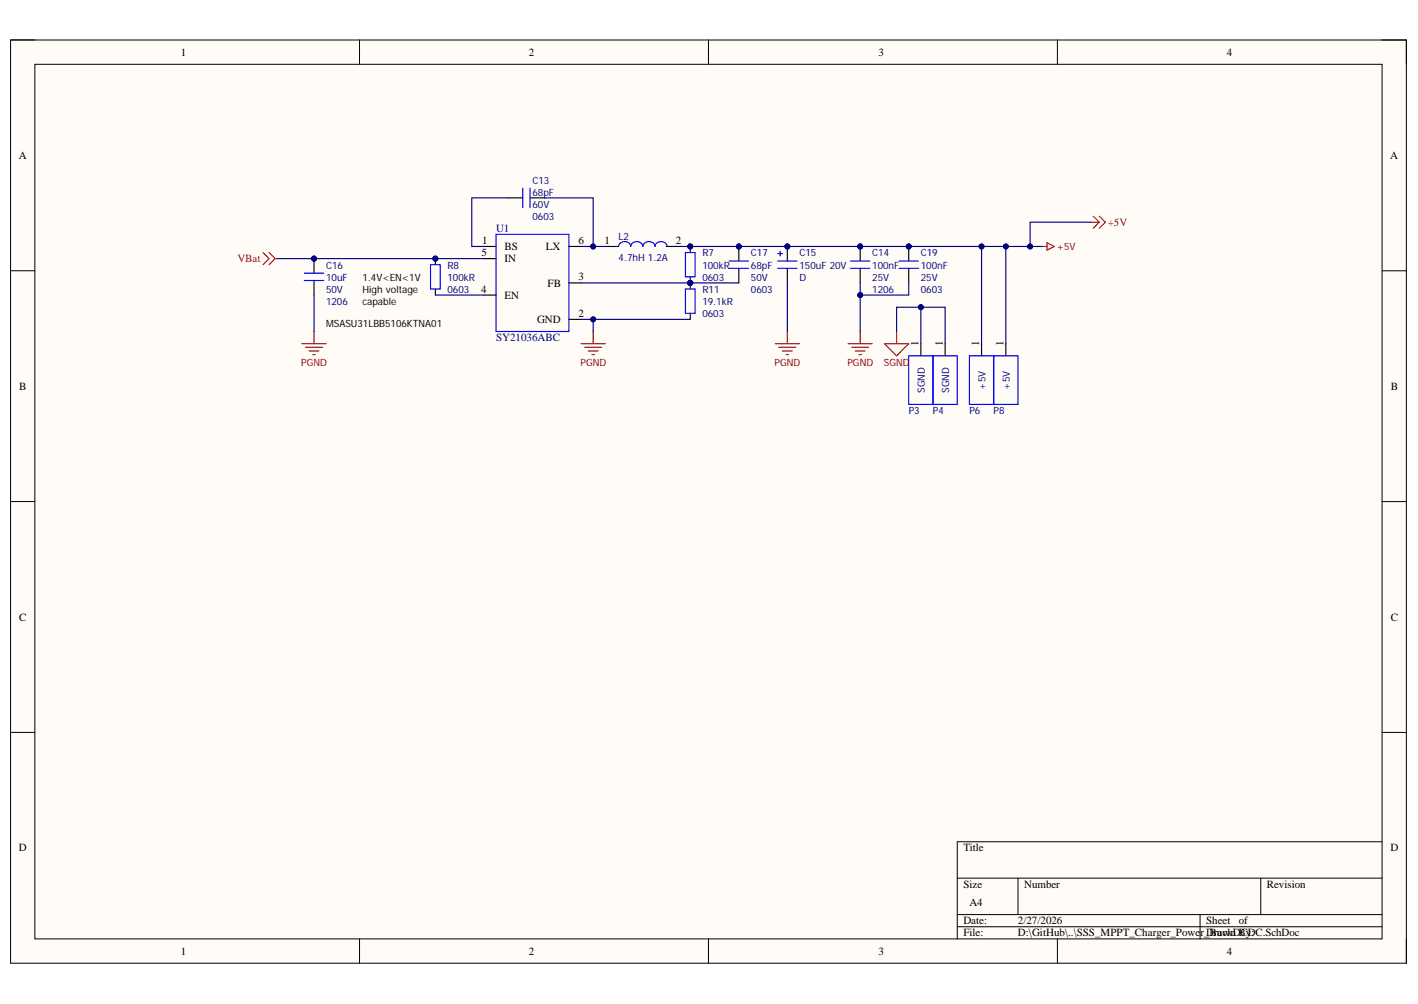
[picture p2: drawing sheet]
<svg xmlns="http://www.w3.org/2000/svg" width="420mm" height="297mm" viewBox="0 0 420 297" stroke-linecap="round" stroke-linejoin="round" font-family="sans-serif">
<path d="M3.1 11.8h413.3v273.2h-413.3z" fill-rule="evenodd" fill="#fffcf8"/>
<path d="M3.1 11.8h413.3v273.2h-413.3z" fill="none" stroke="#000" stroke-width=".3"/>
<path d="M10.3 19h398.9v258.8h-398.9z" fill-rule="evenodd" fill="#fffcf8"/>
<g fill="none" stroke="#000" stroke-width=".3">
<path d="M3.1 11.8h7.2M10.3 19h398.9v258.8h-398.9zM106.4 11.8v7.2M209.7 11.8v7.2M313 11.8v7.2M409.2 11.8h7.2v7.2M3.1 80.1h7.2M409.2 80.1h7.2M3.1 148.4h7.2M409.2 148.4h7.2M3.1 216.7h7.2M409.2 216.7h7.2"/>
<path d="M283.4 259.8h125.8M301.4 259.8v10.8M373.3 259.8v10.8M409.2 249h-125.8v28.8M106.4 277.8v7.2M209.7 277.8v7.2M283.4 270.6h125.8M283.4 274.2h125.8M313 277.8v7.2M355.3 270.6v7.2M416.4 277.8v7.2"/>
</g>
<circle cx="204.4" cy="83.7" r=".72" fill="#000080"/>
<circle cx="204.4" cy="83.7" r=".72" fill="none" stroke="#000080" stroke-width=".3"/>
<circle cx="204.4" cy="72.9" r=".72" fill="#000080"/>
<circle cx="204.4" cy="72.9" r=".72" fill="none" stroke="#000080" stroke-width=".3"/>
<path d="M204.4 81.9v1.8" fill="none" stroke="#000" stroke-width=".34"/>
<circle cx="204.4" cy="83.7" r=".72" fill="#000080"/>
<circle cx="204.4" cy="83.7" r=".72" fill="none" stroke="#000080" stroke-width=".3"/>
<path d="M204.4 72.9v1.8" fill="none" stroke="#000" stroke-width=".34"/>
<circle cx="204.4" cy="72.9" r=".72" fill="#000080"/>
<circle cx="204.4" cy="72.9" r=".72" fill="none" stroke="#000080" stroke-width=".3"/>
<path d="M146.9 69.3h21.5v28.8h-21.5zM202.9 74.7h2.9v7.2h-2.9z" fill="none" stroke="#00f" stroke-width=".34"/>
<path d="M143.3 72.9h3.6M143.3 76.5h3.6M168.4 72.9h3.6M143.3 87.3h3.6M168.4 94.5h3.6M168.4 83.7h3.6" fill="none" stroke="#000" stroke-width=".34"/>
<circle cx="204.4" cy="83.7" r=".72" fill="#000080"/>
<circle cx="204.4" cy="83.7" r=".72" fill="none" stroke="#000080" stroke-width=".3"/>
<path d="M204.4 83.7v1.8M204.4 92.7v1.8" fill="none" stroke="#000" stroke-width=".34"/>
<circle cx="204.4" cy="83.7" r=".72" fill="#000080"/>
<circle cx="204.4" cy="83.7" r=".72" fill="none" stroke="#000080" stroke-width=".3"/>
<path d="M154.8 55.7v5.7M156.9 55.7v5.7M202.9 85.5h2.9v7.2h-2.9z" fill="none" stroke="#00f" stroke-width=".34"/>
<path d="M308.6 72.9h1.4M310 71.8l2.1 1.1-2.1 1.1zM175.6 98.1v3.6M172 101.7h7.2M173.1 102.8h5M174.2 103.8h2.8M175.3 104.9h.7" fill="none" stroke="#800000" stroke-width=".34"/>
<path d="M159.4 60.3h.1" fill="none" stroke="#fff" stroke-width=".3"/>
<path d="M150.5 58.5h4.3M156.9 58.5h4.3" fill="none" stroke="#000" stroke-width=".34"/>
<circle cx="128.9" cy="76.5" r=".72" fill="#000080"/>
<circle cx="128.9" cy="76.5" r=".72" fill="none" stroke="#000080" stroke-width=".3"/>
<path d="M128.9 76.5v1.8M128.9 85.5v1.8" fill="none" stroke="#000" stroke-width=".34"/>
<circle cx="128.9" cy="76.5" r=".72" fill="#000080"/>
<circle cx="128.9" cy="76.5" r=".72" fill="none" stroke="#000080" stroke-width=".3"/>
<path d="M127.5 78.3h2.8v7.2h-2.8zM183.1 72.9a1.84 1.84 0 0 1 1.8-1.4 1.84 1.84 0 0 1 1.8 1.4 1.84 1.84 0 0 1 1.8-1.4 1.84 1.84 0 0 1 1.8 1.4 1.84 1.84 0 0 1 1.8-1.4 1.84 1.84 0 0 1 1.8 1.4 1.84 1.84 0 0 1 1.8-1.4 1.84 1.84 0 0 1 1.8 1.4" fill="none" stroke="#00f" stroke-width=".34"/>
<path d="M77.9 74.7l1.8 1.8-1.8 1.8M79.7 74.7l1.8 1.8M81.5 76.5l-1.8 1.8M81.5 76.5h.7" fill="none" stroke="#f00" stroke-width=".34"/>
<path d="M179.5 72.9h3.6M197.2 72.9h3.6" fill="none" stroke="#000" stroke-width=".34"/>
<path d="M93 98.1v3.6M89.4 101.7h7.2M90.4 102.8h5.1M91.5 103.8h2.9M92.6 104.9h.7" fill="none" stroke="#800000" stroke-width=".34"/>
<circle cx="233.1" cy="72.9" r=".72" fill="#000080"/>
<circle cx="233.1" cy="72.9" r=".72" fill="none" stroke="#000080" stroke-width=".3"/>
<path d="M230.3 75h1.4M231 74.3v1.5" fill="none" stroke="#00f" stroke-width=".34"/>
<path d="M233.1 72.9v4.3" fill="none" stroke="#000" stroke-width=".34"/>
<circle cx="233.1" cy="72.9" r=".72" fill="#000080"/>
<circle cx="233.1" cy="72.9" r=".72" fill="none" stroke="#000080" stroke-width=".3"/>
<path d="M233.1 79.4v4.3" fill="none" stroke="#000" stroke-width=".34"/>
<path d="M230.2 77.2h5.8M230.2 79.4h5.8" fill="none" stroke="#00f" stroke-width=".34"/>
<path d="M233.1 98.1v3.6M254.7 98.1v3.6M229.5 101.7h7.2M230.6 102.8h5M231.7 103.8h2.8M232.7 104.9h.8M251.1 101.7h7.2M252.1 102.8h5.1M253.2 103.8h2.9M254.3 104.9h.7" fill="none" stroke="#800000" stroke-width=".34"/>
<circle cx="218.7" cy="72.9" r=".72" fill="#000080"/>
<circle cx="218.7" cy="72.9" r=".72" fill="none" stroke="#000080" stroke-width=".3"/>
<path d="M220.5 74.7h.1" fill="none" stroke="#fff" stroke-width=".3"/>
<path d="M218.7 72.9v4.3" fill="none" stroke="#000" stroke-width=".34"/>
<circle cx="218.7" cy="72.9" r=".72" fill="#000080"/>
<circle cx="218.7" cy="72.9" r=".72" fill="none" stroke="#000080" stroke-width=".3"/>
<path d="M218.7 79.4v4.3" fill="none" stroke="#000" stroke-width=".34"/>
<path d="M215.9 77.2h5.7M215.9 79.4h5.7" fill="none" stroke="#00f" stroke-width=".34"/>
<circle cx="93" cy="76.5" r=".72" fill="#000080"/>
<circle cx="93" cy="76.5" r=".72" fill="none" stroke="#000080" stroke-width=".3"/>
<path d="M94.8 78.3h.1" fill="none" stroke="#fff" stroke-width=".3"/>
<path d="M93 76.5v4.3" fill="none" stroke="#000" stroke-width=".34"/>
<circle cx="93" cy="76.5" r=".72" fill="#000080"/>
<circle cx="93" cy="76.5" r=".72" fill="none" stroke="#000080" stroke-width=".3"/>
<path d="M93 83v4.3" fill="none" stroke="#000" stroke-width=".34"/>
<path d="M90.1 80.8h5.7M90.1 83h5.7" fill="none" stroke="#00f" stroke-width=".34"/>
<circle cx="254.7" cy="72.9" r=".72" fill="#000080"/>
<circle cx="254.7" cy="72.9" r=".72" fill="none" stroke="#000080" stroke-width=".3"/>
<path d="M256.5 74.7h.1" fill="none" stroke="#fff" stroke-width=".3"/>
<path d="M254.7 72.9v4.3" fill="none" stroke="#000" stroke-width=".34"/>
<circle cx="254.7" cy="72.9" r=".72" fill="#000080"/>
<circle cx="254.7" cy="72.9" r=".72" fill="none" stroke="#000080" stroke-width=".3"/>
<path d="M254.7 79.4v4.3M272.6 101.7v3.6M279.8 101.7v3.6M290.6 101.7v3.6M297.8 101.7v3.6" fill="none" stroke="#000" stroke-width=".34"/>
<path d="M251.8 77.2h5.7M251.8 79.4h5.7M269 105.3h7.2v14.3h-7.2zM276.2 105.3h7.2v14.3h-7.2zM287 105.3h7.2v14.3h-7.2zM294.2 105.3h7.2v14.3h-7.2z" fill="none" stroke="#00f" stroke-width=".34"/>
<circle cx="269" cy="72.9" r=".72" fill="#000080"/>
<circle cx="269" cy="72.9" r=".72" fill="none" stroke="#000080" stroke-width=".3"/>
<path d="M270.8 74.7h.1" fill="none" stroke="#fff" stroke-width=".3"/>
<path d="M269 72.9v4.3" fill="none" stroke="#000" stroke-width=".34"/>
<circle cx="269" cy="72.9" r=".72" fill="#000080"/>
<circle cx="269" cy="72.9" r=".72" fill="none" stroke="#000080" stroke-width=".3"/>
<path d="M269 79.4v4.3" fill="none" stroke="#000" stroke-width=".34"/>
<path d="M266.2 77.2h5.7M266.2 79.4h5.7" fill="none" stroke="#00f" stroke-width=".34"/>
<path d="M322.9 65.7h2.5M323.7 63.9l1.7 1.8M325.4 65.7l-1.7 1.8M325.4 63.9l1.8 1.8-1.8 1.8" fill="none" stroke="#f00" stroke-width=".34"/>
<path d="M265.4 98.1v3.6M261.9 101.7h7.1l-3.6 3.6z" fill="none" stroke="#800000" stroke-width=".34"/>
<path d="M172 83.7h32.4" fill="none" stroke="#000080" stroke-width=".34"/>
<circle cx="204.4" cy="83.7" r=".72" fill="#000080"/>
<circle cx="204.4" cy="83.7" r=".72" fill="none" stroke="#000080" stroke-width=".3"/>
<path d="M172 94.5h3.6v3.6" fill="none" stroke="#000080" stroke-width=".34"/>
<circle cx="175.6" cy="94.5" r=".72" fill="#000080"/>
<circle cx="175.6" cy="94.5" r=".72" fill="none" stroke="#000080" stroke-width=".3"/>
<path d="M150.5 58.5h-10.8v14.4h3.6M161.2 58.5h14.4v14.4h-3.6" fill="none" stroke="#000080" stroke-width=".34"/>
<circle cx="175.6" cy="72.9" r=".72" fill="#000080"/>
<circle cx="175.6" cy="72.9" r=".72" fill="none" stroke="#000080" stroke-width=".3"/>
<path d="M82.2 76.5h61.1M128.9 87.3h14.4" fill="none" stroke="#000080" stroke-width=".34"/>
<circle cx="128.9" cy="76.5" r=".72" fill="#000080"/>
<circle cx="128.9" cy="76.5" r=".72" fill="none" stroke="#000080" stroke-width=".3"/>
<circle cx="93" cy="76.5" r=".72" fill="#000080"/>
<circle cx="93" cy="76.5" r=".72" fill="none" stroke="#000080" stroke-width=".3"/>
<path d="M175.6 72.9h3.9" fill="none" stroke="#000080" stroke-width=".34"/>
<circle cx="175.6" cy="72.9" r=".72" fill="#000080"/>
<circle cx="175.6" cy="72.9" r=".72" fill="none" stroke="#000080" stroke-width=".3"/>
<path d="M175.6 94.5h28.8" fill="none" stroke="#000080" stroke-width=".34"/>
<circle cx="175.6" cy="94.5" r=".72" fill="#000080"/>
<circle cx="175.6" cy="94.5" r=".72" fill="none" stroke="#000080" stroke-width=".3"/>
<path d="M93 87.3v10.8M204.4 83.7h14.3M233.1 83.7v14.4" fill="none" stroke="#000080" stroke-width=".34"/>
<circle cx="204.4" cy="83.7" r=".72" fill="#000080"/>
<circle cx="204.4" cy="83.7" r=".72" fill="none" stroke="#000080" stroke-width=".3"/>
<path d="M290.6 72.9v28.8" fill="none" stroke="#000080" stroke-width=".34"/>
<circle cx="290.6" cy="72.9" r=".72" fill="#000080"/>
<circle cx="290.6" cy="72.9" r=".72" fill="none" stroke="#000080" stroke-width=".3"/>
<path d="M297.8 72.9v28.8" fill="none" stroke="#000080" stroke-width=".34"/>
<circle cx="297.8" cy="72.9" r=".72" fill="#000080"/>
<circle cx="297.8" cy="72.9" r=".72" fill="none" stroke="#000080" stroke-width=".3"/>
<path d="M272.6 90.9h7.2v10.8" fill="none" stroke="#000080" stroke-width=".34"/>
<circle cx="272.6" cy="90.9" r=".72" fill="#000080"/>
<circle cx="272.6" cy="90.9" r=".72" fill="none" stroke="#000080" stroke-width=".3"/>
<path d="M269 83.7v3.6h-14.3" fill="none" stroke="#000080" stroke-width=".34"/>
<circle cx="254.7" cy="87.3" r=".72" fill="#000080"/>
<circle cx="254.7" cy="87.3" r=".72" fill="none" stroke="#000080" stroke-width=".3"/>
<path d="M322.9 65.7h-17.9v7.2" fill="none" stroke="#000080" stroke-width=".34"/>
<circle cx="305" cy="72.9" r=".72" fill="#000080"/>
<circle cx="305" cy="72.9" r=".72" fill="none" stroke="#000080" stroke-width=".3"/>
<path d="M265.4 98.1v-7.2h7.2v10.8" fill="none" stroke="#000080" stroke-width=".34"/>
<circle cx="272.6" cy="90.9" r=".72" fill="#000080"/>
<circle cx="272.6" cy="90.9" r=".72" fill="none" stroke="#000080" stroke-width=".3"/>
<path d="M200.8 72.9h107.8" fill="none" stroke="#000080" stroke-width=".34"/>
<circle cx="305" cy="72.9" r=".72" fill="#000080"/>
<circle cx="305" cy="72.9" r=".72" fill="none" stroke="#000080" stroke-width=".3"/>
<circle cx="297.8" cy="72.9" r=".72" fill="#000080"/>
<circle cx="297.8" cy="72.9" r=".72" fill="none" stroke="#000080" stroke-width=".3"/>
<circle cx="290.6" cy="72.9" r=".72" fill="#000080"/>
<circle cx="290.6" cy="72.9" r=".72" fill="none" stroke="#000080" stroke-width=".3"/>
<circle cx="269" cy="72.9" r=".72" fill="#000080"/>
<circle cx="269" cy="72.9" r=".72" fill="none" stroke="#000080" stroke-width=".3"/>
<circle cx="254.7" cy="72.9" r=".72" fill="#000080"/>
<circle cx="254.7" cy="72.9" r=".72" fill="none" stroke="#000080" stroke-width=".3"/>
<circle cx="233.1" cy="72.9" r=".72" fill="#000080"/>
<circle cx="233.1" cy="72.9" r=".72" fill="none" stroke="#000080" stroke-width=".3"/>
<circle cx="218.7" cy="72.9" r=".72" fill="#000080"/>
<circle cx="218.7" cy="72.9" r=".72" fill="none" stroke="#000080" stroke-width=".3"/>
<circle cx="204.4" cy="72.9" r=".72" fill="#000080"/>
<circle cx="204.4" cy="72.9" r=".72" fill="none" stroke="#000080" stroke-width=".3"/>
<path d="M254.7 83.7v14.4" fill="none" stroke="#000080" stroke-width=".34"/>
<circle cx="254.7" cy="87.3" r=".72" fill="#000080"/>
<circle cx="254.7" cy="87.3" r=".72" fill="none" stroke="#000080" stroke-width=".3"/>
<g font-size="3.3">
<text x="53.6" y="16.5">1</text>
<text x="156.6" y="16.5">2</text>
<text x="260.1" y="16.5">3</text>
<text x="363.2" y="16.5">4</text>
<text x="5.6" y="47.1">A</text>
<text x="411.6" y="47.1">A</text>
<text x="142.6" y="75.8">5</text>
<text x="142.8" y="72.2">1</text>
<text x="149.4" y="74">BS</text>
<text x="149.4" y="77.6">IN</text>
<text x="161.6" y="74">LX</text>
<text x="171.3" y="72.2">6</text>
<text x="179" y="72.2">1</text>
<text x="200.1" y="72.2">2</text>
<text x="171.3" y="83">3</text>
<text x="142.5" y="86.6">4</text>
<text x="149.4" y="88.4">EN</text>
<text x="162.1" y="84.8">FB</text>
<text x="159" y="95.6">GND</text>
<text x="171.3" y="93.8">2</text>
<text x="271.9" y="102.4" transform="rotate(-90 271.9 102.4)">1</text>
<text x="279.1" y="102.4" transform="rotate(-90 279.1 102.4)">1</text>
<text x="289.9" y="102.4" transform="rotate(-90 289.9 102.4)">1</text>
<text x="297.1" y="102.4" transform="rotate(-90 297.1 102.4)">1</text>
<text x="5.7" y="115.3">B</text>
<text x="411.8" y="115.3">B</text>
<text x="5.7" y="183.6">C</text>
<text x="411.7" y="183.6">C</text>
<text x="5.6" y="251.9">D</text>
<text x="285.2" y="251.9">Title</text>
<text x="411.6" y="251.9">D</text>
<text x="285.2" y="262.7">Size</text>
<text x="303.2" y="262.7">Number</text>
<text x="375" y="262.7">Revision</text>
<text x="287" y="268.1">A4</text>
<text x="285.2" y="273.5">Date:</text>
<text x="301.4" y="273.5">2/27/2026</text>
<text x="357.1" y="273.5">Sheet</text>
<text x="366.7" y="273.5">of</text>
<text x="285.2" y="277.1">File:</text>
<text x="301.4" y="277.1">D:\GitHub\..\SSS_MPPT_Charger_Power_BuckDCDC.SchDoc</text>
<text x="357.1" y="277.1">Drawn By:</text>
<text x="53.6" y="282.5">1</text>
<text x="156.6" y="282.5">2</text>
<text x="260.1" y="282.5">3</text>
<text x="363.2" y="282.5">4</text>
</g>
<g font-size="3.3" fill="#000080">
<text x="146.9" y="68.6">U1</text>
<text x="146.9" y="100.9">SY21036ABC</text>
</g>
<g font-size="3.3" fill="#f00">
<text x="328" y="66.8">+5V</text>
<text x="70.3" y="77.6">VBat</text>
</g>
<g font-size="3" fill="#000080">
<text x="157.6" y="57.9">68pF</text>
<text x="157.6" y="54.3">C13</text>
<text x="157.6" y="65.1">0603</text>
<text x="157.6" y="61.5">60V</text>
<text x="183.1" y="70.9">L2</text>
<text x="183.1" y="77.3">4.7hH 1.2A</text>
<text x="208" y="75.9">R7</text>
<text x="222.3" y="75.9">C17</text>
<text x="236.7" y="75.9">C15</text>
<text x="258.2" y="75.9">C14</text>
<text x="272.6" y="75.9">C19</text>
<text x="96.5" y="83.1">10uF</text>
<text x="96.5" y="79.5">C16</text>
<text x="132.5" y="83.1">100kR</text>
<text x="132.5" y="79.5">R8</text>
<text x="208" y="79.5">100kR</text>
<text x="208" y="83.1">0603</text>
<text x="222.3" y="83.1">50V</text>
<text x="222.3" y="79.5">68pF</text>
<text x="236.7" y="83.1">D</text>
<text x="236.7" y="79.5">150uF 20V</text>
<text x="258.2" y="83.1">25V</text>
<text x="258.2" y="79.5">100nF</text>
<text x="272.6" y="83.1">25V</text>
<text x="272.6" y="79.5">100nF</text>
<text x="96.5" y="86.7">50V</text>
<text x="132.5" y="86.7">0603</text>
<text x="208" y="86.7">R11</text>
<text x="222.3" y="86.7">0603</text>
<text x="258.2" y="86.7">1206</text>
<text x="272.6" y="86.7">0603</text>
<text x="96.5" y="90.2">1206</text>
<text x="208" y="90.2">19.1kR</text>
<text x="208" y="93.8">0603</text>
<text x="273.8" y="116.2" transform="rotate(-90 273.8 116.2)">SGND</text>
<text x="281" y="116.2" transform="rotate(-90 281 116.2)">SGND</text>
<text x="291.8" y="115.2" transform="rotate(-90 291.8 115.2)">+5V</text>
<text x="299" y="115.2" transform="rotate(-90 299 115.2)">+5V</text>
<text x="269" y="122.6">P3</text>
<text x="276.2" y="122.6">P4</text>
<text x="287" y="122.6">P6</text>
<text x="294.2" y="122.6">P8</text>
</g>
<g font-size="3" fill="#800000">
<text x="312.9" y="74.1">+5V</text>
<text x="89.2" y="108.2">PGND</text>
<text x="171.8" y="108.2">PGND</text>
<text x="229.3" y="108.2">PGND</text>
<text x="250.9" y="108.2">PGND</text>
<text x="261.7" y="108.2">SGND</text>
</g>
<g font-size="3">
<text x="107.3" y="83.1">1.4V&lt;EN&lt;1V</text>
<text x="107.3" y="86.7">High voltage</text>
<text x="107.3" y="90.2">capable</text>
<text x="96.5" y="96.7">MSASU31LBB5106KTNA01</text>
</g>
</svg>
